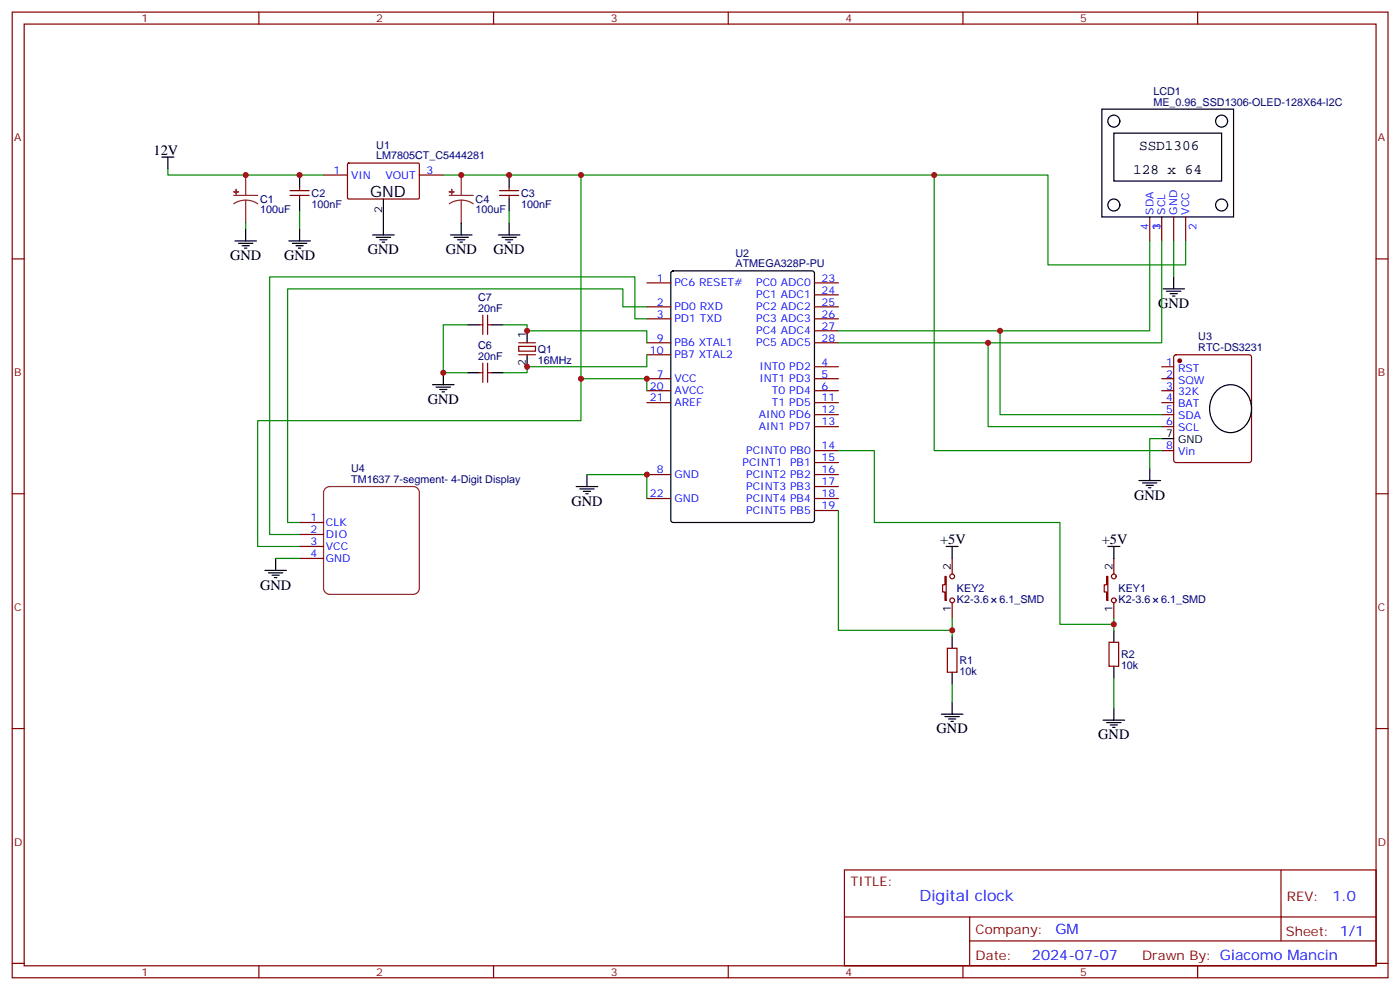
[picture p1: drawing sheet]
<svg xmlns="http://www.w3.org/2000/svg" width="412mm" height="292mm" viewBox="0 0 412 292" stroke-linecap="round" stroke-linejoin="round" font-family="sans-serif">
<g fill="none" stroke="#870000" stroke-width=".35">
<path d="M3.6 3.6h405.3v284.3h-405.3zM7.1 7.1h398.3v277.3h-398.3zM76.3 3.6v3.5M145.4 3.6v3.5M214.6 3.6v3.5M283.7 3.6v3.5M352.8 3.6v3.5M85.4 57.5h5.7M85.4 56.1h5.7M88.3 55.1v1M88.3 57.5v1.1M95.3 51.5h7.1"/>
<path d="M102.4 48.2l.3-.2 20.7 .1 .1 .3v10l-.3 .2-20.6-.1-.2-.3zM123.5 51.5h7.1M147.2 57.5h5.6M147.2 56.1h5.6M150 55.1v1M150 57.5v1.1M3.6 76.2h3.5M338.7 63.9v7M342.3 63.9v7M345.8 63.9v7M349.3 63.9v7M405.4 76.2h3.5"/>
<path d="M141.2 95.6h1M142.2 92.8v5.7M143.7 92.8v5.7M143.7 95.6h1M190.6 83.3h7M190.6 90.3h7M190.6 93.9h7M240 83.3h7M240 90.3h7M240 93.9h7M240 86.8h7M240 97.4h7"/>
<path d="M141.2 109.7h1M142.2 106.9v5.7M143.7 106.9v5.7M143.7 109.7h1M152.8 102h5v1.4h-5zM190.6 111.5h7M190.6 115h7M190.6 100.9h7M190.6 104.5h7M190.6 118.6h7M240 108h7M240 111.5h7"/>
<path d="M240 115h7M240 100.9h7M240 118.6h7M342.3 108h3.5M342.3 111.5h3.5M342.3 115h3.5M342.3 118.6h3.5M346 104.7l.5-.2h21.5l.5 .2 .2 .5v30.3l-.2 .5-.5 .2h-21.5l-.5-.2-.2-.5v-30.3zM190.6 139.7h7M240 139.7h7M240 122.1h7M240 125.6h7"/>
<path d="M240 132.7h7M240 136.2h7M342.3 122.1h3.5M342.3 125.6h3.5M342.3 132.7h3.5M3.6 145.4h3.5M88.3 153.8h7M88.3 157.4h7M190.6 146.8h7M240 143.3h7M240 146.8h7M240 150.3h7"/>
<path d="M405.4 145.4h3.5M88.3 160.9h7M88.3 164.4h7M278.4 169.7h.4v7.1h-.4v-2.5h-.7v-2.1h.7zM280.5 164.4v4.6M280.5 177.5v4.6M326 169.7h.4v7.1h-.4v-2.5h-.7v-2.1h.7zM328.2 164.4v4.6M328.2 177.5v4.6M279.1 190.9h2.8v7h-2.8zM326.7 189.1h2.9v7.1h-2.9zM3.6 214.5h3.5"/>
<path d="M405.4 214.5h3.5M248.8 256.2h156.6v28.2h-156.6zM377.4 256.2v20.9M248.8 270h156.5M285.7 277.1h119.6M285.7 270v14.1M3.6 283.7h3.5M76.3 284.4v3.5M145.4 284.4v3.5M214.6 284.4v3.5M283.7 284.4v3.5M352.8 284.4v3.5"/>
<path d="M405.4 283.7h3.5"/>
<circle cx="280.5" cy="176.8" r=".71"/>
<circle cx="280.5" cy="169.7" r=".71"/>
<circle cx="328.2" cy="176.8" r=".71"/>
<circle cx="328.2" cy="169.7" r=".71"/>
</g>
<g fill="none" stroke="#000" stroke-width=".35">
<path d="M324.6 32.1h38.8v31.8h-38.8zM328.2 39.2h31.7v14.1h-31.7zM47.7 46.2h3.5M49.5 46.2v3.6M88.3 51.5v3.6M88.3 58.6v3.5M113 58.6v10.6M150 51.5v3.6M150 58.6v3.5M69.2 70.9h6.4M70.3 71.6h4.2M71.3 72.4h2.1"/>
<path d="M72 73.1h.7M72.4 67.4v3.5M85.1 70.9h6.3M86.1 71.6h4.3M87.2 72.4h2.1M87.9 73.1h.7M88.3 67.4v3.5M109.8 69.2h6.3M110.8 69.9h4.3M111.9 70.6h2.1M112.6 71.3h.7M132.7 69.2h6.4"/>
<path d="M133.8 69.9h4.2M134.8 70.6h2.1M135.5 71.3h.7M135.9 65.7v3.5M146.8 69.2h6.4M147.9 69.9h4.2M148.9 70.6h2.2M149.6 71.3h.8M150 65.7v3.5M197.9 80l.4-.2h41l.6 .4 .1 72.9-.5 .7h-41.2l-.6-.4-.1-72.9zM137.7 95.6h3.5M144.7 95.6h3.5"/>
<path d="M155.3 97.4v3.5M342.6 85.1h6.4M343.7 85.8h4.2M344.7 86.5h2.2M345.4 87.2h.7M345.8 81.5v3.6M127.4 113.3h6.4M128.5 114h4.2M129.5 114.7h2.2M130.2 115.4h.8M130.6 109.7v3.6M137.7 109.7h3.5"/>
<path d="M144.7 109.7h3.5M155.3 104.5v3.5M358.5 115a5.9 5.9 0 0 1 10 3.3 6.8 6.8 0 0 1-6.9 9 7.4 7.4 0 0 1-3.1-12.3zM172.9 139.7v3.6M338.7 138v3.5M342.3 129.2h3.5M169.8 143.3h6.3M170.8 144h4.2M171.9 144.7h2.1M172.6 145.4h.7M335.6 141.5h6.3M336.6 142.2h4.3"/>
<path d="M337.7 142.9h2.1M338.4 143.6h.7M78 168h6.4M79.1 168.7h4.2M80.2 169.4h2.1M80.9 170.1h.7M81.2 164.4v3.6M278.8 160.9h3.5M280.5 160.9v3.5M326.4 160.9h3.5M328.2 160.9v3.5M280.5 187.4v3.5"/>
<path d="M280.5 197.9v3.6M328.2 185.6v3.5M328.2 196.2v3.5M277.4 210.3h6.3M278.4 211h4.2M279.5 211.7h2.1M280.2 212.4h.7M280.5 206.8v3.5M325 212.1h6.3M326 212.8h4.3M327.1 213.5h2.1M327.8 214.2h.7"/>
<path d="M328.2 208.5v3.6"/>
<circle cx="328.2" cy="35.7" r="1.76"/>
<circle cx="359.9" cy="35.7" r="1.76"/>
<circle cx="328.2" cy="60.4" r="1.76"/>
<circle cx="359.9" cy="60.4" r="1.76"/>
</g>
<path d="M68.9 57.5h7M72.4 58.9l1.8 .3 1.7 .8M72.4 58.9l-1.9 .3-1.6 .8M72.4 51.5v6M72.4 58.9v6.8M132.4 57.5h7M135.9 58.9l1.8 .3 1.7 .8M135.9 58.9l-1.9 .3-1.6 .8M135.9 51.5v6M135.9 58.9v6.8M95.9 143.8l1.2-.5h24.7a1.76 1.76 0 0 1 1.7 1.7v28.2a1.89 1.89 0 0 1-1.7 1.8h-24.7a1.89 1.89 0 0 1-1.8-1.8v-28.2z" fill="none" stroke="#8c2424" stroke-width=".35"/>
<g fill="#8c2424" stroke="#8c2424" stroke-width=".35">
<path d="M68.9 56.5h1.4z"/>
<path d="M69.6 55.8v1.4z"/>
<path d="M132.4 56.5h1.4z"/>
<path d="M133.1 55.8v1.4z"/>
</g>
<circle cx="347.6" cy="106.2" r=".53" fill="#870000" stroke="#870000" stroke-width=".35"/>
<path d="M152.8 100.9h5M152.8 104.5h5" fill="none" stroke="#871200" stroke-width=".35"/>
<g fill="none" stroke="#008700" stroke-width=".35">
<path d="M49.5 49.8v1.7h45.8M130.6 51.5h40.6v60h19.4v3.5M171.2 51.5h104v81.2h67.1M275.2 51.5h33.6v26.5h40.5v-7.1M72.4 65.7v1.7M88.3 62.1v5.3M150 62.1v3.6M338.7 70.9v26.5h-44.1M342.3 70.9v30h-51.2M345.8 70.9v10.6M137.7 95.6h-7.1v14.1h7.1M148.2 95.6h7.1v1.8h35.3v3.5"/>
<path d="M190.6 90.3h-7.1v-5.2h-98.8v68.7h3.6M190.6 93.9h-3.6v-12.4h-107.6v75.9h8.9M247 97.4h47.6v24.7h47.7M171.2 111.5v12.4h-95.3v37h12.4M190.6 104.5v3.5h-35.3v1.7h-7.1M247 100.9h44.1v24.7h51.2M172.9 139.7h17.7v7.1M247 132.7h10.6v21.1h54.7v30h15.9M342.3 129.2h-3.6v8.8M247 150.3v35.3h33.5M81.2 164.4h7.1M280.5 182.1v5.3"/>
<path d="M328.2 182.1v3.5M328.2 199.7v8.8M280.5 201.5v5.3"/>
</g>
<g fill="#c00">
<circle cx="72.4" cy="51.5" r=".88"/>
<circle cx="88.3" cy="51.5" r=".88"/>
<circle cx="135.9" cy="51.5" r=".88"/>
<circle cx="150" cy="51.5" r=".88"/>
<circle cx="190.6" cy="139.7" r=".88"/>
<circle cx="155.3" cy="97.4" r=".88"/>
<circle cx="155.3" cy="108" r=".88"/>
<circle cx="130.6" cy="109.7" r=".88"/>
<circle cx="190.6" cy="111.5" r=".88"/>
<circle cx="171.2" cy="51.5" r=".88"/>
<circle cx="275.2" cy="51.5" r=".88"/>
<circle cx="294.6" cy="97.4" r=".88"/>
<circle cx="291.1" cy="100.9" r=".88"/>
<circle cx="171.2" cy="111.5" r=".88"/>
<circle cx="280.5" cy="185.6" r=".88"/>
<circle cx="328.2" cy="183.8" r=".88"/>
</g>
<text font-size="4.6" x="109.1" y="57.9">GND</text>
<text font-size="4.6" fill="#00f" x="270.9" y="265.2">Digital clock</text>
<g font-size="4.2">
<text x="45.2" y="45.5">12V</text>
<text x="335.6" y="44.2">SSD1306</text>
<text x="333.8" y="51.2">128 x 64</text>
<text x="67.8" y="76.6">GND</text>
<text x="83.7" y="76.6">GND</text>
<text x="108.4" y="74.8">GND</text>
<text x="131.3" y="74.8">GND</text>
<text x="145.4" y="74.8">GND</text>
<text x="341.2" y="90.7">GND</text>
<text x="126" y="118.9">GND</text>
<text x="168.3" y="148.9">GND</text>
<text x="334.2" y="147.1">GND</text>
<text x="277" y="160.2">+5V</text>
<text x="324.6" y="160.2">+5V</text>
<text x="76.6" y="173.6">GND</text>
<text x="275.9" y="215.9">GND</text>
<text x="323.6" y="217.7">GND</text>
</g>
<g font-size="4.2" fill="#00f">
<text x="392.6" y="265.4">1.0</text>
<text x="311" y="275">GM</text>
<text x="304" y="282.8">2024-07-07</text>
</g>
<g font-size="3.9" fill="#800">
<text x="250.5" y="260.7">TITLE:</text>
<text x="379.2" y="265.4">REV:</text>
<text x="287.5" y="274.9">Company:</text>
<text x="378.8" y="275.6">Sheet: 1/1</text>
<text x="287.5" y="282.6">Date:</text>
<text x="336.5" y="282.7">Drawn By: Giacomo Mancin</text>
</g>
<g font-size="3.2" fill="#800">
<text x="41.7" y="6.6">1</text>
<text x="110.8" y="6.6">2</text>
<text x="180" y="6.6">3</text>
<text x="249.1" y="6.6">4</text>
<text x="318.3" y="6.6">5</text>
<text x="4.1" y="41.7">A</text>
<text x="405.9" y="41.7">A</text>
<text x="4.1" y="110.8">B</text>
<text x="405.9" y="110.8">B</text>
<text x="4.1" y="180">C</text>
<text x="405.9" y="180">C</text>
<text x="4.1" y="249.1">D</text>
<text x="405.9" y="249.1">D</text>
<text x="41.7" y="287.4">1</text>
<text x="110.8" y="287.4">2</text>
<text x="180" y="287.4">3</text>
<text x="249.1" y="287.4">4</text>
<text x="318.3" y="287.4">5</text>
</g>
<g font-size="3.2" fill="#000080">
<text x="339.8" y="27.9">LCD1</text>
<text x="339.8" y="31.1">ME_0.96_SSD1306-OLED-128X64-I2C</text>
<text x="110.9" y="47">LM7805CT_C5444281</text>
<text x="110.9" y="43.8">U1</text>
<text x="76.6" y="59.7">C1</text>
<text x="91.8" y="58">C2</text>
<text x="140.1" y="59.7">C4</text>
<text x="153.5" y="58">C3</text>
<text x="76.6" y="62.8">100uF</text>
<text x="91.8" y="61.1">100nF</text>
<text x="140.1" y="62.8">100uF</text>
<text x="153.5" y="61.1">100nF</text>
<text x="216.7" y="75.5">U2</text>
<text x="216.7" y="78.7">ATMEGA328P-PU</text>
<text x="140.8" y="88.6">C7</text>
<text x="140.8" y="91.8">20nF</text>
<text x="353" y="100.1">U3</text>
<text x="140.8" y="105.9">20nF</text>
<text x="140.8" y="102.7">C6</text>
<text x="158.5" y="107.1">16MHz</text>
<text x="158.5" y="103.8">Q1</text>
<text x="353" y="103.3">RTC-DS3231</text>
<text x="103.4" y="142.2">TM1637 7-segment- 4-Digit Display</text>
<text x="103.4" y="139">U4</text>
<text x="281.9" y="177.6">K2-3.6</text>
<text x="281.9" y="174.4">KEY2</text>
<text x="294.5" y="177.6">6.1_SMD</text>
<text x="329.6" y="177.6">K2-3.6</text>
<text x="329.6" y="174.4">KEY1</text>
<text x="342.1" y="177.6">6.1_SMD</text>
<text x="282.6" y="195.6">R1</text>
<text x="330.3" y="197">10k</text>
<text x="330.3" y="193.8">R2</text>
<text x="282.6" y="198.7">10k</text>
</g>
<g font-size="3.2" fill="#00f">
<text x="98.2" y="51.2">1</text>
<text x="103.4" y="52.6">VIN</text>
<text x="113.5" y="52.6">VOUT</text>
<text x="125.7" y="51.2">3</text>
<text x="339.8" y="63.2" transform="rotate(-90 339.8 63.2)">SDA</text>
<text x="343.3" y="63.2" transform="rotate(-90 343.3 63.2)">SCL</text>
<text x="346.9" y="63.2" transform="rotate(-90 346.9 63.2)">GND</text>
<text x="350.4" y="63.2" transform="rotate(-90 350.4 63.2)">VCC</text>
<text x="338.4" y="67.7" transform="rotate(-90 338.4 67.7)">4</text>
<text x="341.9" y="67.7" transform="rotate(-90 341.9 67.7)">3</text>
<text x="341.9" y="67.7" transform="rotate(-90 341.9 67.7)">1</text>
<text x="352.5" y="67.7" transform="rotate(-90 352.5 67.7)">2</text>
<text x="193.5" y="82.9">1</text>
<text x="242.1" y="82.9">23</text>
<text x="193.5" y="90">2</text>
<text x="198.7" y="84.3">PC6 RESET#</text>
<text x="222.8" y="84.3">PC0 ADC0</text>
<text x="222.8" y="87.9">PC1 ADC1</text>
<text x="242.1" y="86.5">24</text>
<text x="242.1" y="90">25</text>
<text x="193.5" y="93.5">3</text>
<text x="198.7" y="91.4">PD0 RXD</text>
<text x="198.7" y="94.9">PD1 TXD</text>
<text x="222.8" y="91.4">PC2 ADC2</text>
<text x="222.8" y="94.9">PC3 ADC3</text>
<text x="242.1" y="93.5">26</text>
<text x="193.5" y="100.6">9</text>
<text x="198.7" y="102">PB6 XTAL1</text>
<text x="222.8" y="98.5">PC4 ADC4</text>
<text x="222.8" y="102">PC5 ADC5</text>
<text x="242.1" y="97">27</text>
<text x="242.1" y="100.6">28</text>
<text x="191.5" y="104.1">10</text>
<text x="198.7" y="105.5">PB7 XTAL2</text>
<text x="242.1" y="107.6">4</text>
<text x="343.6" y="107.6">1</text>
<text x="193.5" y="111.2">7</text>
<text x="198.7" y="112.6">VCC</text>
<text x="223.7" y="109">INT0 PD2</text>
<text x="223.7" y="112.6">INT1 PD3</text>
<text x="242.1" y="111.2">5</text>
<text x="343.6" y="111.2">2</text>
<text x="347.1" y="109.4">RST</text>
<text x="347.1" y="112.9">SQW</text>
<text x="191.5" y="114.7">20</text>
<text x="191.5" y="118.2">21</text>
<text x="198.7" y="116.1">AVCC</text>
<text x="198.7" y="119.6">AREF</text>
<text x="227.4" y="116.1">T0 PD4</text>
<text x="227.4" y="119.6">T1 PD5</text>
<text x="242.1" y="114.7">6</text>
<text x="242.1" y="118.2">11</text>
<text x="343.6" y="114.7">3</text>
<text x="343.6" y="118.2">4</text>
<text x="347.1" y="116.5">32K</text>
<text x="347.1" y="120">BAT</text>
<text x="223.5" y="123.2">AIN0 PD6</text>
<text x="242.1" y="121.7">12</text>
<text x="242.1" y="125.3">13</text>
<text x="343.6" y="121.7">5</text>
<text x="343.6" y="125.3">6</text>
<text x="347.1" y="123.5">SDA</text>
<text x="223.5" y="126.7">AIN1 PD7</text>
<text x="347.1" y="127">SCL</text>
<text x="218.8" y="137.3">PCINT1</text>
<text x="219.9" y="133.7">PCINT0 PB0</text>
<text x="232.8" y="137.3">PB1</text>
<text x="242.1" y="132.3">14</text>
<text x="242.1" y="135.9">15</text>
<text x="343.6" y="132.3">8</text>
<text x="347.1" y="134.1">Vin</text>
<text x="193.5" y="139.4">8</text>
<text x="198.7" y="140.8">GND</text>
<text x="219.9" y="140.8">PCINT2 PB2</text>
<text x="242.1" y="139.4">16</text>
<text x="242.1" y="142.9">17</text>
<text x="191.5" y="146.4">22</text>
<text x="198.7" y="147.8">GND</text>
<text x="219.9" y="144.3">PCINT3 PB3</text>
<text x="219.9" y="147.8">PCINT4 PB4</text>
<text x="242.1" y="146.4">18</text>
<text x="242.1" y="150">19</text>
<text x="91.5" y="153.5">1</text>
<text x="96" y="154.9">CLK</text>
<text x="219.9" y="151.4">PCINT5 PB5</text>
<text x="91.5" y="157">2</text>
<text x="91.5" y="160.5">3</text>
<text x="96" y="158.4">DIO</text>
<text x="96" y="161.9">VCC</text>
<text x="91.5" y="164.1">4</text>
<text x="96" y="165.5">GND</text>
</g>
<g font-size="3.2">
<text x="112.6" y="62.7" transform="rotate(-90 112.6 62.7)">2</text>
<text x="154.9" y="99.5" transform="rotate(-90 154.9 99.5)">1</text>
<text x="154.9" y="107.9" transform="rotate(-90 154.9 107.9)">2</text>
<text x="343.6" y="128.8">7</text>
<text x="347.1" y="130.6">GND</text>
<text x="280.2" y="168" transform="rotate(-90 280.2 168)">2</text>
<text x="327.8" y="168" transform="rotate(-90 327.8 168)">2</text>
<text x="280.2" y="180.2" transform="rotate(-90 280.2 180.2)">1</text>
<text x="327.8" y="180.2" transform="rotate(-90 327.8 180.2)">1</text>
</g>
</svg>
